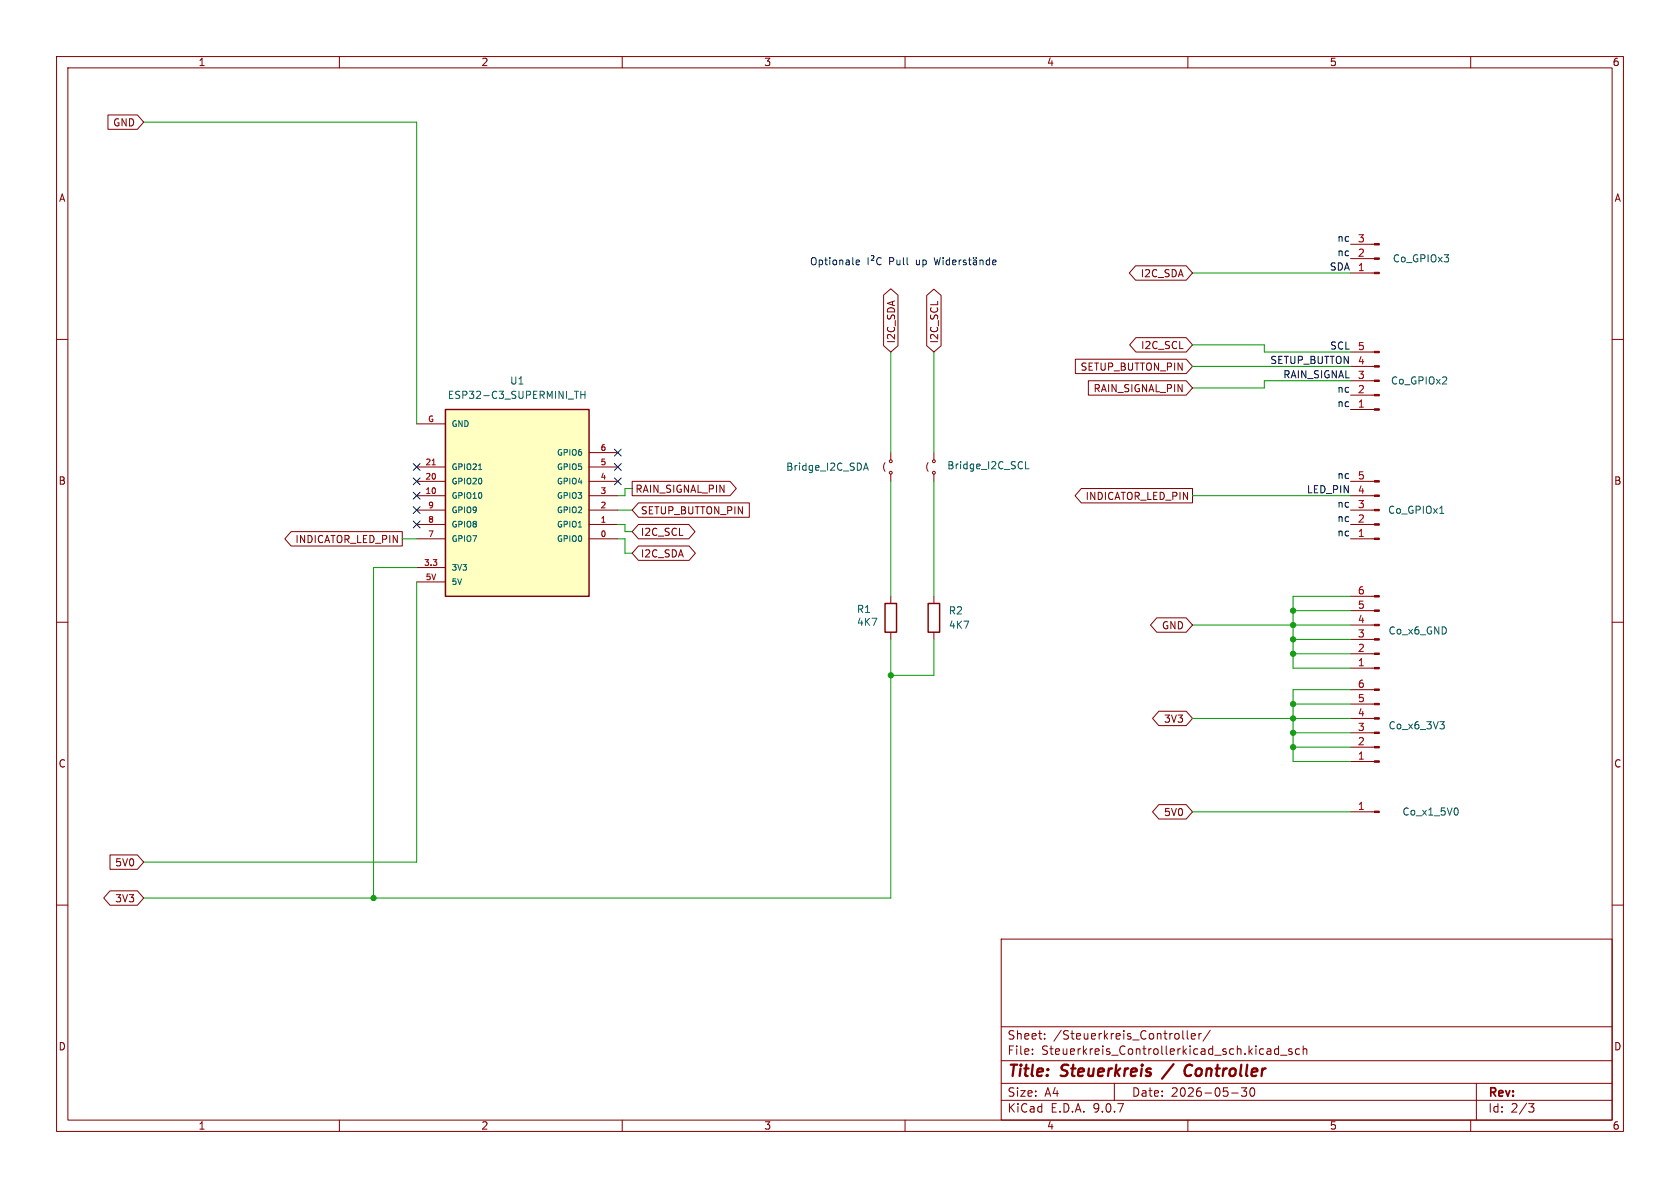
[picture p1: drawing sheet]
<svg xmlns="http://www.w3.org/2000/svg" width="297mm" height="210mm" viewBox="0 0 297 210" stroke-linecap="round" stroke-linejoin="round" font-family="sans-serif">
<g fill="none" stroke="#840000" stroke-width=".18">
<path d="M10 10h277v190h-277zM12 12h273v186h-273zM60 10v2M110 10v2M160 10v2M210 10v2M260 10v2M238.8 48.3h4.2M238.8 45.7h4.2M238.8 43.2h4.2M10 60h2M238.8 72.4h4.2"/>
<path d="M238.8 69.9h4.2M238.8 67.3h4.2M238.8 64.8h4.2M238.8 62.2h4.2M285 60h2M156.5 81.8l-.3 .7 .3 .8M157.5 80v1.3M157.5 83.8v1.3M10 110h2M157.5 105.4v1.3M157.5 111.8v1.2M165.1 105.4v1.3"/>
<path d="M165.1 111.8v1.2M238.8 118.1h4.2M238.8 115.6h4.2M238.8 113h4.2M238.8 110.5h4.2M238.8 108h4.2M238.8 105.4h4.2M285 110h2M238.8 134.6h4.2M238.8 132.1h4.2M238.8 129.5h4.2M238.8 127h4.2"/>
<path d="M238.8 124.5h4.2M238.8 121.9h4.2M238.8 143.5h4.2M10 160h2M177 166h108v32h-108zM285 160h2M60 198v2M110 198v2M160 198v2M177 194.5h108M177 191.5h108M177 187.5h108"/>
<path d="M177 181.5h108M182.5 186.3v.1M182.5 185.5v.1M184.7 183.6v.1M184.7 182.8v.1M197 191.5v3M209.1 182.2v1.3l.2 .2M209.9 182.2v1.3l.2 .2M210 198v2M210.6 183.2l.7-.1-.1-.3-.4-.1-.2 .2 .1 .7h.5M212 182.7v1M212.4 182.7l-.3 .1-.1 .2"/>
<path d="M214 182.1l-1.3 2M217.7 193.2h1.2M219.5 192.3h.9l-.5 .6 .4 .1v.7l-.2 .1h-.4l-.2-.1M221.1 192.4l.2-.1a.81 .81 0 0 1 .6 .6 .81 .81 0 0 1-.3 .8l-.1 .1a.81 .81 0 0 1-.4-1.4zM224.6 185.5l.1 .9M224.7 186.3l-.2 .1M224.7 185.8h-.2M226 184.9v1.5M226 185.5l-.4-.1-.3 .3v.4l.2 .2h.5M226.4 186.5h1.1M228.4 185.5l-.4-.1-.2 .2 .1 .2 .5 .2v.3h-.6M229.7 185.5l-.4-.1-.3 .3v.4l.2 .2h.5"/>
<path d="M230.4 185.5l.2-.1 .4 .1v.9M230.4 184.9v1.5M260 198v2M261 191.5v6.5M270.2 195.1h1l-.5 .6 .4 .1 .1 .5-.3 .3h-.4"/>
<circle cx="157.5" cy="83.6" r=".25"/>
<circle cx="157.5" cy="81.5" r=".25"/>
</g>
<path d="M207.5 188.1l-2.1 2.6M210.4 188.2a1.13 1.13 0 0 0-.9 .7 1.13 1.13 0 0 0 .2 1.2l.3 .1 .5-.1" fill="none" stroke="#840000" stroke-width=".4"/>
<g fill="#840000" stroke="#840000" stroke-width=".18">
<path d="M243 134.5h.8v.2h-.8z"/>
<path d="M243 132h.8v.2h-.8z"/>
<path d="M243 129.4h.8v.3h-.8z"/>
<path d="M243 126.9h.8v.2h-.8z"/>
<path d="M243 124.3h.8v.3h-.8z"/>
<path d="M243 121.8h.8v.2h-.8z"/>
<path d="M243 48.1h.8v.3h-.8z"/>
<path d="M243 45.6h.8v.2h-.8z"/>
<path d="M243 43.1h.8v.2h-.8z"/>
<path d="M243 118h.8v.2h-.8z"/>
<path d="M243 115.4h.8v.3h-.8z"/>
<path d="M243 112.9h.8v.3h-.8z"/>
<path d="M243 110.4h.8v.2h-.8z"/>
<path d="M243 107.8h.8v.3h-.8z"/>
<path d="M243 105.3h.8v.2h-.8z"/>
<path d="M243 72.3h.8v.2h-.8z"/>
<path d="M243 69.7h.8v.3h-.8z"/>
<path d="M243 67.2h.8v.2h-.8z"/>
<path d="M243 64.6h.8v.3h-.8z"/>
<path d="M243 62.1h.8v.3h-.8z"/>
<path d="M243 143.4h.8v.2h-.8z"/>
</g>
<path d="M152.7 83.1l.4-1.2 .4 1.2M152.8 82.8h.6M254.5 127.6h.8l-.4 .5M255.1 128.1l.2 .2v.3l-.2 .2M257.6 142.9l.2 .4-.2 .7" fill="none" stroke="#006464" stroke-width=".18"/>
<path d="M156.5 106.7h2v5.1h-2zM164.1 106.7h2v5.1h-2z" fill="none" stroke="#840000" stroke-width=".25"/>
<path d="M78.7 72.4h25.4v33h-25.4z" fill="#ffffc2"/>
<path d="M78.7 72.4h25.4v33h-25.4z" fill="none" stroke="#840000" stroke-width=".25"/>
<g fill="none" stroke="#840000" stroke-width=".18">
<path d="M19.1 20.3h5.2l1.1 1.3-1.1 1.3h-5.2zM156.2 52.2l1.3-1.1 1.3 1.1v8.9l-1.3 1.1-1.3-1.1zM163.8 52.2l1.3-1.1 1.3 1.1v8.9l-1.3 1.1-1.3-1.1zM200.8 47h8.9l1.1 1.3-1.1 1.2h-8.9l-1.2-1.2zM200.8 59.7h8.9l1.1 1.3-1.1 1.2h-8.9l-1.1-1.2zM73.7 74.9h5M190.1 63.5h19.6l1.1 1.3-1.1 1.2h-19.6zM192.4 67.3h17.3l1.1 1.3-1.1 1.3h-17.3zM51.5 94h19.6v2.5h-19.6l-1.1-1.2zM73.7 95.3h5M73.7 92.7h5M73.7 90.2h5"/>
<path d="M73.7 87.6h5M73.7 85.1h5M73.7 82.6h5M104.1 95.3h5.1M104.1 92.7h5.1M104.1 90.2h5.1M104.1 87.6h5.1M104.1 85.1h5.1M104.1 82.6h5.1M104.1 80h5.1M111.8 85.1h17.3l1.1 1.3-1.1 1.2h-17.3zM112.9 96.5h8.9l1.1 1.3-1.1 1.3h-8.9l-1.1-1.3z"/>
<path d="M112.9 92.7h8.9l1.1 1.3-1.1 1.3h-8.9l-1.1-1.3zM112.9 88.9h19.6v2.5h-19.6l-1.1-1.2zM164.1 81.8l-.3 .7 .3 .8M165.1 80v1.3M165.1 83.8v1.3M191.2 86.4h19.6v2.5h-19.6l-1.1-1.3zM238.8 95.3h4.2M238.8 92.7h4.2M238.8 90.2h4.2M238.8 87.6h4.2M238.8 85.1h4.2M73.7 102.9h5"/>
<path d="M73.7 100.3h5M204.5 109.2h5.2l1.1 1.3-1.1 1.3h-5.2l-1.1-1.3zM204.9 125.7h4.8l1.1 1.3-1.1 1.3h-4.8l-1.1-1.3zM19.4 151.1h4.9l1.1 1.3-1.1 1.3h-4.9zM19.4 157.5h4.9l1.1 1.3-1.1 1.2h-4.9l-1.1-1.2zM204.9 142.2h4.8l1.1 1.3-1.1 1.3h-4.8l-1.1-1.3z"/>
<circle cx="165.1" cy="83.6" r=".25"/>
<circle cx="165.1" cy="81.5" r=".25"/>
</g>
<path d="M101.5 69.2h.8M102.7 69.2v1.2M102.7 69.8h.7M103.4 69.2v1.2M84.6 83h.6M181.3 81.6v1.3h.6M254.5 90.7h.8" fill="none" stroke="#006464" stroke-width=".18"/>
<path d="M76.4 82.2h.6" fill="none" stroke="#a90000" stroke-width=".18"/>
<g fill="#840000" stroke="#840000" stroke-width=".18">
<path d="M243 95.1h.8v.3h-.8z"/>
<path d="M243 92.6h.8v.2h-.8z"/>
<path d="M243 90h.8v.3h-.8z"/>
<path d="M243 87.5h.8v.3h-.8z"/>
<path d="M243 85h.8v.2h-.8z"/>
</g>
<g fill="none" stroke="#009600" stroke-width=".18">
<path d="M25.4 21.6h48.3v53.3M210.8 48.3h28M157.5 62.2v17.8M165.1 62.2v17.8M210.8 64.8h28M210.8 61h12.7v1.2h15.3M238.8 67.3h-15.3v1.3h-12.7M71.1 95.3h2.6M109.2 95.3h1.3v2.5h1.3M109.2 92.7h1.3v1.3h1.3M109.2 90.2h2.6M111.8 86.4h-1.3v1.2h-1.3"/>
<path d="M157.5 85.1v20.3M165.1 85.1v20.3M210.8 87.6h28M73.7 100.3h-7.7v58.5M73.7 102.9v49.5h-48.3M157.5 113v45.8h-132.1M165.1 113v6.4h-7.6M210.8 110.5h28M228.6 108h10.2M228.6 115.6h10.2M228.6 113h10.2M238.8 105.4h-10.2v12.7h10.2"/>
<path d="M210.8 127h28M228.6 132.1h10.2M228.6 124.5h10.2M228.6 129.5h10.2M238.8 121.9h-10.2v12.7h10.2M210.8 143.5h28"/>
</g>
<g fill="none" stroke="#000084" stroke-width=".18">
<path d="M108.6 79.4l1.2 1.2M109.8 79.4l-1.2 1.2M73.1 81.9l1.2 1.3M73.1 84.5l1.2 1.2M73.1 89.6l1.2 1.2M73.1 92.1l1.2 1.2M73.1 87l1.2 1.2M74.3 81.9l-1.2 1.3M74.3 84.5l-1.2 1.2M74.3 89.6l-1.2 1.2M74.3 92.1l-1.2 1.2M74.3 87l-1.2 1.2"/>
<path d="M108.6 81.9l1.2 1.3M108.6 84.5l1.2 1.2M109.8 81.9l-1.2 1.3M109.8 84.5l-1.2 1.2"/>
</g>
<g fill="none" stroke="#0000c2" stroke-width=".18">
<path d="M151.4 46.4l.6-.1-.1-.3h-.4l-.1 .1v.7h.5M153.5 45.5v1.3M154 45.2h.3l.2 .2-.1 .2-.4 .4h.5M155.8 45.7a.6 .6 0 0 0-.9 .4 .6 .6 0 0 0 .6 .7l.3-.1M165.1 45.5l.4 1.3 .2-.9 .2 .9 .3-1.3M166.7 45.5v.2M166.7 46v.8M167.9 46h-.4l-.2 .2 .1 .6h.5M167.9 45.5v1.3M168.4 46.4l.6-.1v-.3h-.4l-.2 .1 .1 .7h.5M169.6 46v.8M169.9 46l-.3 .2"/>
<path d="M170.8 46h-.3l-.2 .1v.2l.5 .1v.4h-.5M171.2 46h.5M171.4 45.5v1.1l.3 .2M172.1 46h.5v.8M172.1 45.5v.2M172.6 45.5v.2M172.6 46.3h-.4l-.2 .2 .2 .3h.4M173.3 46.1l.1-.1h.3l.1 .8M173.3 46v.8M174.9 46h-.3l-.3 .2 .2 .6h.4M174.9 45.5v1.3M175.5 46.4l.6-.1-.1-.3h-.3l-.2 .1v.7h.5"/>
</g>
<g fill="#009600" stroke="#009600" stroke-width=".18">
<circle cx="228.6" cy="124.5" r=".46"/>
<circle cx="228.6" cy="132.1" r=".46"/>
<circle cx="228.6" cy="129.5" r=".46"/>
<circle cx="228.6" cy="110.5" r=".46"/>
<circle cx="228.6" cy="108" r=".46"/>
<circle cx="228.6" cy="127" r=".46"/>
<circle cx="228.6" cy="113" r=".46"/>
<circle cx="228.6" cy="115.6" r=".46"/>
<circle cx="66" cy="158.8" r=".46"/>
<circle cx="157.5" cy="119.4" r=".46"/>
</g>
<g font-size="2.8" fill="#840000">
<text x="178" y="190.9">Title:</text>
<text x="187.7" y="190.9">Steuerkreis</text>
<text x="211.1" y="190.9">Controller</text>
</g>
<g font-size="2.1" fill="#840000">
<text x="178" y="184">Sheet:</text>
<text x="186.2" y="184">/Steuerkreis_Controller/</text>
<text x="178" y="186.7">File:</text>
<text x="184.1" y="186.7">Steuerkreis_Controllerkicad_sch.kicad_sch</text>
<text x="178" y="196.9">KiCad</text>
<text x="178" y="194.1">Size:</text>
<text x="184.7" y="194.1">A4</text>
<text x="185.7" y="196.9">E.D.A.</text>
<text x="193.3" y="196.9">9.0.7</text>
<text x="200" y="194.1">Date:</text>
<text x="207" y="194.1">2026-05-30</text>
<text x="263" y="194.3">Rev:</text>
<text x="263" y="196.9">Id:</text>
<text x="267.1" y="196.9">2/3</text>
</g>
<g font-size="1.8" fill="#840000">
<text x="35" y="11.9">1</text>
<text x="85" y="11.9">2</text>
<text x="135" y="11.9">3</text>
<text x="185" y="11.9">4</text>
<text x="235" y="11.9">5</text>
<text x="285" y="11.9">6</text>
<text x="19.9" y="22.5">GND</text>
<text x="10.3" y="35.9">A</text>
<text x="285.3" y="35.9">A</text>
<text x="201.5" y="49.2">I2C_SDA</text>
<text x="158.4" y="60.8" transform="rotate(-90 158.4 60.8)">I2C_SDA</text>
<text x="166.1" y="60.8" transform="rotate(-90 166.1 60.8)">I2C_SCL</text>
<text x="190.9" y="65.7">SETUP_BUTTON_PIN</text>
<text x="201.6" y="61.9">I2C_SCL</text>
<text x="193.2" y="69.5">RAIN_SIGNAL_PIN</text>
<text x="10.3" y="85.9">B</text>
<text x="112.2" y="87.3">RAIN_SIGNAL_PIN</text>
<text x="191.8" y="88.6">INDICATOR_LED_PIN</text>
<text x="285.3" y="85.9">B</text>
<text x="113.2" y="94.9">I2C_SCL</text>
<text x="113.2" y="91.1">SETUP_BUTTON_PIN</text>
<text x="52.1" y="96.2">INDICATOR_LED_PIN</text>
<text x="113.2" y="98.8">I2C_SDA</text>
<text x="205.3" y="111.4">GND</text>
<text x="205.7" y="128">3V3</text>
<text x="10.3" y="135.9">C</text>
<text x="285.3" y="135.9">C</text>
<text x="205.7" y="144.5">5V0</text>
<text x="20.3" y="153.4">5V0</text>
<text x="20.3" y="159.7">3V3</text>
<text x="10.3" y="185.9">D</text>
<text x="285.3" y="185.9">D</text>
<text x="35" y="199.9">1</text>
<text x="85" y="199.9">2</text>
<text x="135" y="199.9">3</text>
<text x="185" y="199.9">4</text>
<text x="235" y="199.9">5</text>
<text x="285" y="199.9">6</text>
</g>
<g font-size="1.8" fill="#0000c2">
<text x="143.1" y="47.1">Optionale</text>
<text x="157.3" y="47.1">Pull</text>
<text x="162.2" y="47.1">up</text>
</g>
<g font-size="1.8" fill="#0f0f0f">
<text x="235" y="47.9">SDA</text>
<text x="236.3" y="42.8">nc</text>
<text x="236.3" y="45.4">nc</text>
<text x="224.5" y="64.4">SETUP_BUTTON</text>
<text x="235" y="61.9">SCL</text>
<text x="226.8" y="67">RAIN_SIGNAL</text>
<text x="236.3" y="69.5">nc</text>
<text x="236.3" y="72">nc</text>
<text x="230.9" y="87.3">LED_PIN</text>
<text x="236.3" y="84.7">nc</text>
<text x="236.3" y="89.8">nc</text>
<text x="236.3" y="94.9">nc</text>
<text x="236.3" y="92.4">nc</text>
</g>
<g font-size="1.8" fill="#a90000">
<text x="240" y="45.5">2</text>
<text x="240" y="42.9">3</text>
<text x="240" y="48">1</text>
<text x="240" y="64.5">4</text>
<text x="240" y="62">5</text>
<text x="240" y="69.6">2</text>
<text x="240" y="67.1">3</text>
<text x="240" y="72.1">1</text>
<text x="240" y="89.9">3</text>
<text x="240" y="87.4">4</text>
<text x="240" y="84.8">5</text>
<text x="240" y="95">1</text>
<text x="240" y="92.5">2</text>
<text x="240" y="107.7">5</text>
<text x="240" y="105.2">6</text>
<text x="240" y="112.8">3</text>
<text x="240" y="110.2">4</text>
<text x="240" y="117.9">1</text>
<text x="240" y="115.3">2</text>
<text x="240" y="124.2">5</text>
<text x="240" y="121.7">6</text>
<text x="240" y="131.8">2</text>
<text x="240" y="129.3">3</text>
<text x="240" y="126.7">4</text>
<text x="240" y="134.4">1</text>
<text x="240" y="143.3">1</text>
</g>
<g font-size="1.8" fill="#006464">
<text x="246.1" y="46.6">Co_GPIOx3</text>
<text x="79.1" y="70.7">ESP32-C3_SUPERMINI_TH</text>
<text x="90.1" y="68.2">U1</text>
<text x="245.8" y="68.2">Co_GPIOx2</text>
<text x="138.9" y="83.4">Bridge_I2C_SDA</text>
<text x="167.4" y="83.2">Bridge_I2C_SCL</text>
<text x="245.3" y="91">Co_GPIOx1</text>
<text x="151.4" y="108.6">R1</text>
<text x="151.4" y="110.8">4K7</text>
<text x="167.6" y="108.8">R2</text>
<text x="167.6" y="111.4">4K7</text>
<text x="245.4" y="112.4">Co_x6_GND</text>
<text x="245.4" y="129.1">Co_x6_3V3</text>
<text x="247.8" y="144.4">Co_x1_5V0</text>
</g>
<g font-size="1.4" fill="#a90000">
<text x="75.6" y="74.7">G</text>
<text x="75.1" y="82.3">21</text>
<text x="106.1" y="82.3">5</text>
<text x="106.1" y="79.8">6</text>
<text x="75.1" y="87.4">10</text>
<text x="75.1" y="84.8">20</text>
<text x="75.6" y="89.9">9</text>
<text x="106.1" y="89.9">2</text>
<text x="106.1" y="87.4">3</text>
<text x="106.1" y="84.8">4</text>
<text x="75.6" y="95">7</text>
<text x="75.6" y="92.5">8</text>
<text x="106.1" y="95">0</text>
<text x="106.1" y="92.5">1</text>
<text x="74.9" y="100.1">3.3</text>
<text x="75.2" y="102.6">5V</text>
</g>
<g font-size="1.4" fill="#006464">
<text x="79.8" y="75.7">GND</text>
<text x="79.8" y="83.3">GPIO21</text>
<text x="98.3" y="83.3">GPIO5</text>
<text x="98.3" y="80.7">GPIO6</text>
<text x="79.8" y="88.4">GPIO10</text>
<text x="79.8" y="85.8">GPIO20</text>
<text x="98.3" y="88.4">GPIO3</text>
<text x="98.3" y="85.8">GPIO4</text>
<text x="79.8" y="96">GPIO7</text>
<text x="79.8" y="93.4">GPIO8</text>
<text x="79.8" y="90.9">GPIO9</text>
<text x="98.3" y="96">GPIO0</text>
<text x="98.3" y="93.4">GPIO1</text>
<text x="98.3" y="90.9">GPIO2</text>
<text x="79.8" y="101.1">3V3</text>
<text x="79.8" y="103.6">5V</text>
</g>
</svg>
